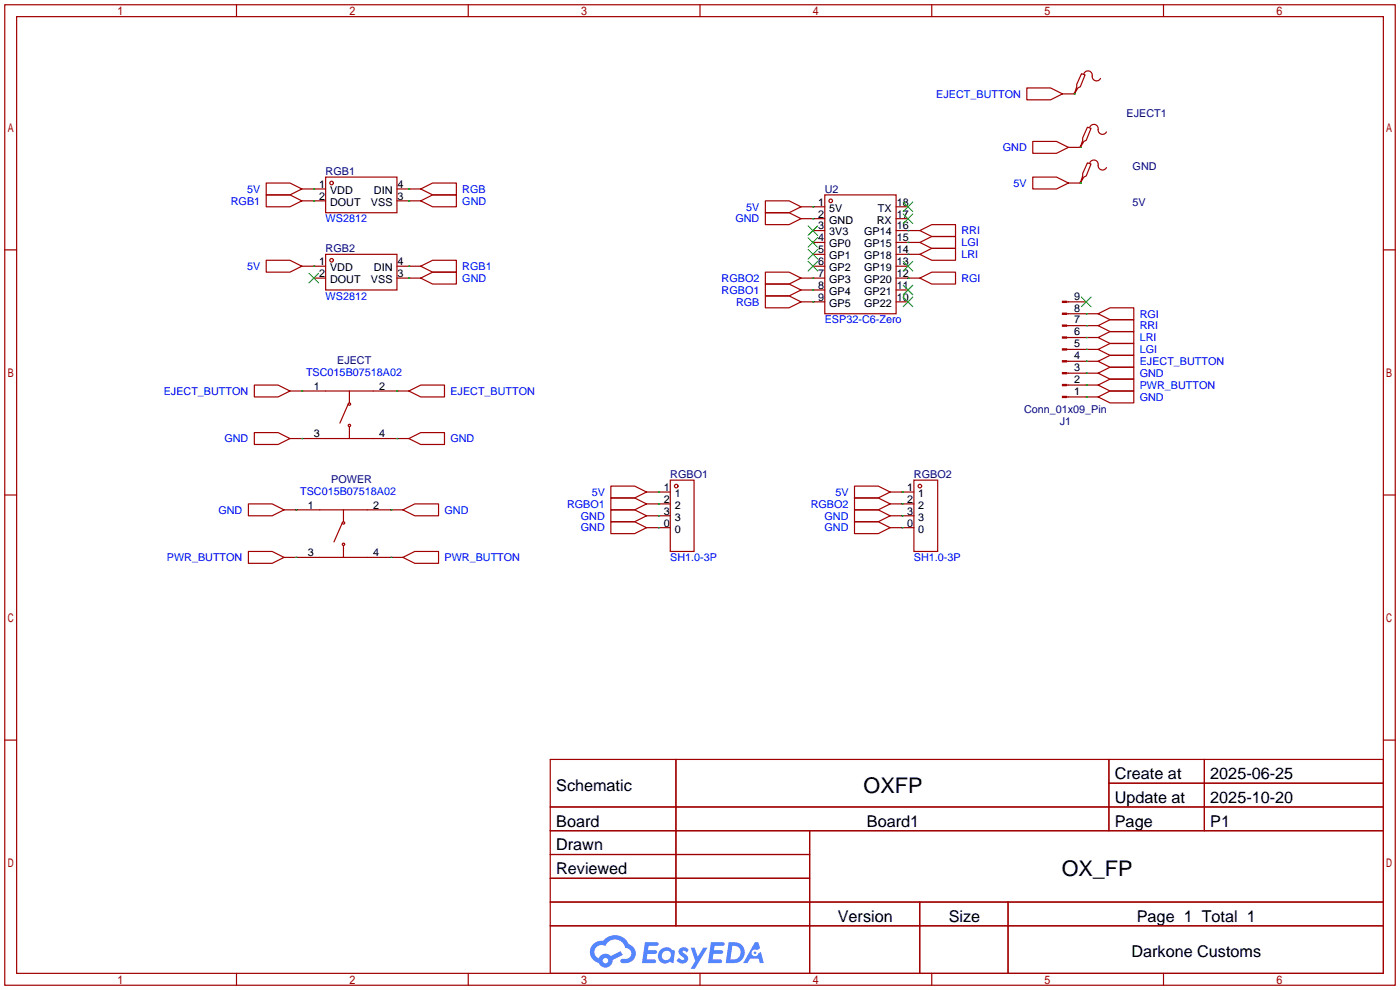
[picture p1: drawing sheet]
<svg xmlns="http://www.w3.org/2000/svg" width="299mm" height="212mm" viewBox="0 0 299 212" stroke-linecap="round" stroke-linejoin="round" font-family="sans-serif">
<g fill="none" stroke="#a10000" stroke-width=".25">
<path d="M1 1h297.2v209.6h-297.2zM3.6 3.6h292.1v204.4h-292.1zM50.5 1v2.6M100.1 1v2.6M149.6 1v2.6M199.1 1v2.6M248.7 1v2.6M1 53.4h2.6M295.7 53.4h2.5M1 105.8h2.6M295.7 105.8h2.5M1 158.2h2.6"/>
<path d="M295.7 158.2h2.5M117.6 162.3h178.1v45.7h-178.1zM117.6 172.5h178.1M117.6 177.5h178.1M144.5 162.3v35.6M173 177.5v30.5M237 162.3v15.2M237 167.4h58.7M257.4 162.3v15.2M117.6 182.6h55.4M117.6 192.8h178.1M117.6 187.7h55.4"/>
<path d="M117.6 197.9h178.1M196.6 192.8v15.2M215.4 192.8v15.2M50.5 208v2.6M100.1 208v2.6M149.6 208v2.6M199.1 208v2.6M248.7 208v2.6"/>
</g>
<g fill="#5487ff">
<path d="M145.3 202.7a1.3 1.3 0 0 1 1.9 .3l-.4 .6a.54 .54 0 0 0-.9-.2l.1 .2a1.34 1.34 0 0 1 .9 1.8 1.47 1.47 0 0 1-2.3-.1l.5-.6 .8 .5a.31 .31 0 0 0 .4-.3 .31 .31 0 0 0-.3-.4 1.12 1.12 0 0 1-.7-1.8z"/>
<path d="M147.6 202.5h.9l.6 2 1.2-2h.9l-2.7 4.6h-.9l1-1.7z"/>
<path d="M137.8 201.4h1.7a1.31 1.31 0 0 1 1.2 .2 .4 .4 0 0 1-.3 .5l-1.8 .1-.1 .9h1.6a.4 .4 0 0 1 .4 .4 .4 .4 0 0 1-.5 .4h-1.6l-.2 1.2h1.4a.46 .46 0 0 1 .5 0 .46 .46 0 0 1 .1 .5l-.4 .2h-2.6z"/>
<path d="M151.9 201.4h1.7a1.32 1.32 0 0 1 1.2 .2 .39 .39 0 0 1-.3 .5l-1.8 .1-.1 .9h1.6a.4 .4 0 0 1 .4 .4 .4 .4 0 0 1-.4 .4h-1.7l-.2 1.2h1.4a.46 .46 0 0 1 .5 0 .46 .46 0 0 1 .1 .5l-.4 .2h-2.6z"/>
<path d="M161.3 201.4h.8l.3 1.3-.6 .4a.75 .75 0 0 0-1.1 .3 .75 .75 0 0 0 .5 1 .75 .75 0 0 0 .9-.7l.5-.2 .6 2.3h-.8l-.3-.9h-1.8l-.5 .9h-1z"/>
<path d="M155.7 201.4l-.6 4.4h1.5a2.27 2.27 0 0 0 2.6-2.2 2.27 2.27 0 0 0-2.7-2.2zM156.5 202.1a1.5 1.5 0 0 1 1.8 1.6 1.5 1.5 0 0 1-1.9 1.4h-.3z"/>
<path d="M141.2 203a1.6 1.6 0 0 0-.3 2.3 1.6 1.6 0 0 0 2.3 .2l.7 .3 .3-2.4-.1-.3-.5-.1a1.58 1.58 0 0 0-2.4 0zM141.8 203.5a.98 .98 0 0 1 1.6 .4 .98 .98 0 0 1-1.1 1.3 .94 .94 0 0 1-.9-.7 .94 .94 0 0 1 .4-1z"/>
<path d="M126.8 201.8a2.37 2.37 0 0 0 1.1 4 1.54 1.54 0 0 0 1.8 1 1.54 1.54 0 0 0 1.2-1.6l2.2-1.1-.5-.8-2 1a1.57 1.57 0 0 0-2.7 .5 1.5 1.5 0 0 1-.7-2.1 1.5 1.5 0 0 1 2.2-.5 2.23 2.23 0 0 1 2.3-1.4 2.23 2.23 0 0 1 2 1.8 1.16 1.16 0 0 1 1.2 1.1 1.16 1.16 0 0 1-1.1 1.2h-.7a.47 .47 0 0 0-.5 .4 .47 .47 0 0 0 .4 .5 2.17 2.17 0 0 0 2.5-.9 2.17 2.17 0 0 0-.3-2.7l-.8-.4a3.2 3.2 0 0 0-5.5-.7l-1.1 .1zM128.8 205.3a.6 .6 0 0 1 1.2 0 .6 .6 0 0 1-1.2 0z"/>
<circle cx="161.4" cy="203.6" r=".28"/>
</g>
<g fill="none" stroke="#a10000" stroke-width=".25">
<path d="M219.5 18.8h5l2.6 1.3-2.6 1.2h-5zM229.6 19.8v.3M231.1 15.7l.8 .3-1 2.5-.5 .3-.8 1.3 .5-1.6v-.5zM231.6 15.7a.93 .93 0 0 1 1.2-.5 .93 .93 0 0 1 .6 1.1 .94 .94 0 0 0 .7 1 .94 .94 0 0 0 1.1-.5M56.9 39.1h5.1l2.5 1.3-2.5 1.3h-5.1zM69.6 37.8h15.2v7.7h-15.2zM220.7 37.8h5.1l2.5 1.3-2.5 1.3h-5.1zM220.7 30.2h5.1l2.5 1.3-2.5 1.3h-5.1zM227.1 20.1h2.5M228.3 39.1h2.6M228.3 31.5h2.6M230.9 31.2v.3"/>
<path d="M230.9 38.9v.2M232.4 34.8l.8 .3-1 2.5-.6 .2-.7 1.3 .5-1.5v-.5zM232.4 27.2l.8 .2-1 2.6-.6 .2-.7 1.3 .5-1.5v-.5zM232.9 34.8a.93 .93 0 0 1 1.1-.6 .93 .93 0 0 1 .7 1.1 .94 .94 0 0 0 .7 1 .94 .94 0 0 0 1.1-.5M232.9 27.2a.93 .93 0 0 1 1.1-.6 .93 .93 0 0 1 .7 1.1 .94 .94 0 0 0 .7 1 .94 .94 0 0 0 1.1-.5M56.9 41.7h5.1l2.5 1.2-2.5 1.3h-5.1zM56.9 55.6h5.1l2.5 1.3-2.5 1.3h-5.1zM64.5 40.4h5.1M64.5 42.9h5.1M64.5 56.9h5.1M67.1 59.4h2.5M69.6 54.4h15.2v7.6h-15.2z"/>
<path d="M84.8 59.4h5.1M84.8 40.4h5.1M84.8 42.9h5.1M84.8 56.9h5.1M89.9 40.4l2.6-1.3h5v2.6h-5zM89.9 42.9l2.6-1.2h5v2.5h-5zM89.9 56.9l2.6-1.3h5v2.6h-5zM89.9 59.4l2.6-1.2h5v2.5h-5zM163.6 42.9h5.1l2.5 1.3-2.5 1.3h-5.1zM163.6 45.5h5.1l2.5 1.2-2.5 1.3h-5.1zM163.6 58.2h5.1l2.5 1.2-2.5 1.3h-5.1zM171.2 44.2h5.1"/>
<path d="M171.2 46.7h5.1M171.2 59.4h5.1M173.7 51.8h2.6M173.7 54.4h2.6M173.7 49.3h2.6M173.7 56.9h2.6M176.3 41.7h15.2v25.4h-15.2zM191.5 44.2h2.6M191.5 46.7h2.6M191.5 51.8h5.1M191.5 59.4h5.1M191.5 54.4h5.1"/>
<path d="M191.5 49.3h5.1M191.5 56.9h2.6M196.6 51.8l2.5-1.3h5.1v2.6h-5.1zM196.6 59.4l2.5-1.2h5.1v2.5h-5.1zM196.6 54.4l2.5-1.3h5.1v2.5h-5.1zM196.6 49.3l2.5-1.3h5.1v2.5h-5.1zM163.6 63.2h5.1l2.5 1.3-2.5 1.3h-5.1zM163.6 60.7h5.1l2.5 1.3-2.5 1.2h-5.1zM171.2 64.5h5.1M171.2 62h5.1M191.5 64.5h2.6M191.5 62h2.6"/>
<path d="M227.1 64.4h.8v.2h-.8zM227.1 66.9h.8v.3h-.8zM227.1 69.5h.8v.2h-.8zM227.1 72h.8v.3h-.8zM227.1 74.5h.8v.3h-.8zM227.1 77.1h.8v.2h-.8zM227.1 79.6h.8v.3h-.8zM227.9 64.5h4.3M227.9 67.1h6.8M227.9 69.6h6.8M227.9 72.1h6.8M227.9 74.7h6.8"/>
<path d="M227.9 77.2h6.8M227.9 79.8h6.8M234.7 74.7l2.5-1.3h5.1v2.5h-5.1zM234.7 72.1l2.5-1.2h5.1v2.5h-5.1zM234.7 69.6l2.5-1.3h5.1v2.6h-5.1zM234.7 67.1l2.5-1.3h5.1v2.5h-5.1zM234.7 77.2l2.5-1.3h5.1v2.6h-5.1zM234.7 79.8l2.5-1.3h5.1v2.5h-5.1zM54.4 82.3h5l2.6 1.3-2.6 1.2h-5zM54.4 92.5h5l2.6 1.2-2.6 1.3h-5zM62 83.6h25.4M62 93.7h25.4"/>
<path d="M74.4 86.4l-1.8 4M74.7 83.6v2.5M74.7 91.2v2.5M87.4 83.6l2.5-1.3h5.1v2.5h-5.1zM87.4 93.7l2.5-1.2h5.1v2.5h-5.1zM227.1 82.2h.8v.2h-.8zM227.1 84.7h.8v.3h-.8zM227.9 82.3h6.8M227.9 84.8h6.8M234.7 82.3l2.5-1.3h5.1v2.6h-5.1zM234.7 84.8l2.5-1.2h5.1v2.5h-5.1zM53.1 117.9h5.1l2.5 1.2-2.5 1.3h-5.1z"/>
<path d="M53.1 107.7h5.1l2.5 1.3-2.5 1.2h-5.1zM60.7 119.1h25.4M60.7 109h25.4M73.2 111.8l-1.8 4M73.4 109v2.5M73.4 116.6v2.5M86.1 119.1l2.5-1.2h5.1v2.5h-5.1zM86.1 109l2.5-1.3h5.1v2.5h-5.1zM130.6 111.5h5l2.6 1.3-2.6 1.2h-5zM130.6 109h5l2.6 1.2-2.6 1.3h-5zM130.6 106.4h5l2.6 1.3-2.6 1.3h-5zM130.6 103.9h5l2.6 1.3-2.6 1.2h-5z"/>
<path d="M138.2 112.8h5.1M138.2 110.2h5.1M138.2 107.7h5.1M138.2 105.2h5.1M143.3 102.6h5v15.3h-5zM182.6 103.9h5.1l2.5 1.3-2.5 1.2h-5.1zM182.6 106.4h5.1l2.5 1.3-2.5 1.3h-5.1zM182.6 109h5.1l2.5 1.2-2.5 1.3h-5.1zM182.6 111.5h5.1l2.5 1.3-2.5 1.2h-5.1zM190.2 112.8h5.1M190.2 110.2h5.1M190.2 107.7h5.1"/>
<path d="M190.2 105.2h5.1M195.3 102.6h5.1v15.3h-5.1z"/>
<circle cx="70.9" cy="39.1" r=".38"/>
<circle cx="70.9" cy="55.6" r=".38"/>
<circle cx="177.5" cy="42.9" r=".38"/>
<circle cx="74.7" cy="90.9" r=".25"/>
<circle cx="74.7" cy="86.4" r=".25"/>
<circle cx="73.4" cy="111.8" r=".25"/>
<circle cx="73.4" cy="116.3" r=".25"/>
<circle cx="144.5" cy="103.9" r=".38"/>
<circle cx="196.6" cy="103.9" r=".38"/>
</g>
<g fill="none" stroke="#3c3" stroke-width=".25">
<path d="M66 58.4l2.1 2.1M68.1 58.4l-2.1 2.1M172.7 48.3l2.1 2M172.7 50.8l2.1 2M172.7 53.3l2.1 2.1M172.7 55.9l2.1 2M174.8 48.3l-2.1 2M174.8 50.8l-2.1 2M174.8 53.3l-2.1 2.1M174.8 55.9l-2.1 2M193 55.9l2.1 2M193 45.7l2.1 2.1"/>
<path d="M193 43.2l2.1 2M195.1 55.9l-2.1 2M195.1 45.7l-2.1 2.1M195.1 43.2l-2.1 2M193 63.5l2.1 2M193 61l2.1 2M195.1 63.5l-2.1 2M195.1 61l-2.1 2M231.1 63.5l2.1 2M233.2 63.5l-2.1 2"/>
</g>
<g fill="none" stroke="#008700" stroke-width=".25">
<path d="M229.6 20.1h.1M230.9 39.1h.1M230.9 31.5h.1M67.1 56.9h.1M67.1 42.9h.1M67.1 40.4h.1M87.4 59.4h.1M87.4 56.9h.1M87.4 42.9h.1M87.4 40.4h.1M173.7 44.2h.1M173.7 46.7h.1"/>
<path d="M173.7 59.4h.1M194.1 51.8h.1M194.1 49.3h.1M194.1 54.4h.1M194.1 59.4h.1M173.7 64.5h.1M173.7 62h.1M232.2 67.1h.1M232.2 69.6h.1M232.2 72.1h.1M232.2 74.7h.1M232.2 77.2h.1"/>
<path d="M232.2 79.8h.1M64.5 83.6h.1M64.5 93.7h.1M84.8 83.6h.1M84.8 93.7h.1M232.2 82.3h.1M232.2 84.8h.1M63.2 119.1h.1M63.2 109h.1M83.6 109h.1M83.6 119.1h.1M140.7 112.8h.1"/>
<path d="M140.7 110.2h.1M140.7 107.7h.1M140.7 105.2h.1M192.8 105.2h.1M192.8 107.7h.1M192.8 110.2h.1M192.8 112.8h.1"/>
</g>
<g font-size="4.6">
<text x="184.6" y="169.4">OXFP</text>
<text x="226.9" y="187.2">OX_FP</text>
</g>
<g font-size="3.5">
<text x="238.3" y="166.5">Create at</text>
<text x="258.7" y="166.5">2025-06-25</text>
<text x="118.9" y="169.1">Schematic</text>
<text x="238.3" y="171.6">Update at</text>
<text x="258.7" y="171.6">2025-10-20</text>
<text x="118.9" y="176.7">Board</text>
<text x="185.3" y="176.7">Board1</text>
<text x="238.3" y="176.7">Page</text>
<text x="258.7" y="176.7">P1</text>
<text x="118.9" y="181.8">Drawn</text>
<text x="118.9" y="186.8">Reviewed</text>
<text x="179.1" y="197">Version</text>
<text x="202.8" y="197">Size</text>
<text x="243" y="197">Page 1 Total 1</text>
<text x="241.8" y="204.6">Darkone Customs</text>
</g>
<g font-size="2.3" fill="#00f">
<text x="200.1" y="20.9">EJECT_BUTTON</text>
<text x="214.3" y="32.3">GND</text>
<text x="52.8" y="41.2">5V</text>
<text x="98.8" y="41.2">RGB</text>
<text x="216.6" y="39.9">5V</text>
<text x="49.3" y="43.7">RGB1</text>
<text x="69.6" y="47.5">WS2812</text>
<text x="98.8" y="43.7">GND</text>
<text x="157.2" y="47.5">GND</text>
<text x="159.5" y="45">5V</text>
<text x="205.5" y="52.6">LGI</text>
<text x="205.5" y="50.1">RRI</text>
<text x="52.8" y="57.7">5V</text>
<text x="98.8" y="57.7">RGB1</text>
<text x="205.5" y="55.2">LRI</text>
<text x="69.6" y="64.1">WS2812</text>
<text x="98.8" y="60.2">GND</text>
<text x="154.2" y="62.8">RGBO1</text>
<text x="154.2" y="60.2">RGBO2</text>
<text x="157.3" y="65.3">RGB</text>
<text x="205.5" y="60.2">RGI</text>
<text x="176.3" y="69.1">ESP32-C6-Zero</text>
<text x="243.6" y="70.4">RRI</text>
<text x="243.6" y="67.9">RGI</text>
<text x="243.6" y="75.5">LGI</text>
<text x="243.6" y="72.9">LRI</text>
<text x="65.4" y="80.4">TSC015B07518A02</text>
<text x="243.6" y="83.1">PWR_BUTTON</text>
<text x="243.6" y="78">EJECT_BUTTON</text>
<text x="243.6" y="80.6">GND</text>
<text x="35" y="84.4">EJECT_BUTTON</text>
<text x="96.3" y="84.4">EJECT_BUTTON</text>
<text x="243.6" y="85.6">GND</text>
<text x="48" y="94.5">GND</text>
<text x="96.3" y="94.5">GND</text>
<text x="64.1" y="105.8">TSC015B07518A02</text>
<text x="126.5" y="106">5V</text>
<text x="178.5" y="106">5V</text>
<text x="46.7" y="109.8">GND</text>
<text x="95" y="109.8">GND</text>
<text x="121.2" y="108.5">RGBO1</text>
<text x="124.2" y="113.6">GND</text>
<text x="124.2" y="111">GND</text>
<text x="173.3" y="108.5">RGBO2</text>
<text x="176.2" y="111">GND</text>
<text x="176.2" y="113.6">GND</text>
<text x="35.7" y="119.9">PWR_BUTTON</text>
<text x="95" y="119.9">PWR_BUTTON</text>
<text x="143.3" y="119.9">SH1.0-3P</text>
<text x="195.3" y="119.9">SH1.0-3P</text>
</g>
<g font-size="2.3" fill="#000080">
<text x="240.8" y="24.9">EJECT1</text>
<text x="69.6" y="37.4">RGB1</text>
<text x="176.3" y="41.2">U2</text>
<text x="242.1" y="36.4">GND</text>
<text x="242.1" y="44">5V</text>
<text x="69.6" y="53.9">RGB2</text>
<text x="72.1" y="77.8">EJECT</text>
<text x="218.9" y="88.2">Conn_01x09_Pin</text>
<text x="226.5" y="90.7">J1</text>
<text x="70.8" y="103.2">POWER</text>
<text x="143.3" y="102.2">RGBO1</text>
<text x="195.3" y="102.2">RGBO2</text>
</g>
<g font-size="2.3">
<text x="68.2" y="40.2">1</text>
<text x="70.5" y="41.4">VDD</text>
<text x="79.9" y="41.4">DIN</text>
<text x="85" y="40.2">4</text>
<text x="68.2" y="42.7">2</text>
<text x="70.5" y="44">DOUT</text>
<text x="79.3" y="44">VSS</text>
<text x="85" y="42.7">3</text>
<text x="174.9" y="44">1</text>
<text x="174.9" y="46.5">2</text>
<text x="177.2" y="45.2">5V</text>
<text x="177.2" y="47.8">GND</text>
<text x="187.4" y="47.8">RX</text>
<text x="187.6" y="45.2">TX</text>
<text x="191.6" y="46.5">17</text>
<text x="191.6" y="44">18</text>
<text x="174.9" y="49">3</text>
<text x="174.9" y="51.6">4</text>
<text x="177.2" y="50.3">3V3</text>
<text x="177.2" y="52.9">GP0</text>
<text x="184.7" y="52.9">GP15</text>
<text x="184.7" y="50.3">GP14</text>
<text x="191.6" y="51.6">15</text>
<text x="191.6" y="49">16</text>
<text x="68.2" y="56.7">1</text>
<text x="68.2" y="59.2">2</text>
<text x="70.5" y="57.9">VDD</text>
<text x="79.9" y="57.9">DIN</text>
<text x="85" y="59.2">3</text>
<text x="85" y="56.7">4</text>
<text x="174.9" y="54.1">5</text>
<text x="174.9" y="56.7">6</text>
<text x="174.9" y="59.2">7</text>
<text x="177.2" y="55.4">GP1</text>
<text x="177.2" y="57.9">GP2</text>
<text x="184.7" y="57.9">GP19</text>
<text x="184.7" y="55.4">GP18</text>
<text x="191.6" y="59.2">12</text>
<text x="191.6" y="56.7">13</text>
<text x="191.6" y="54.1">14</text>
<text x="70.5" y="60.5">DOUT</text>
<text x="79.3" y="60.5">VSS</text>
<text x="174.9" y="61.7">8</text>
<text x="174.9" y="64.3">9</text>
<text x="177.2" y="60.5">GP3</text>
<text x="177.2" y="63">GP4</text>
<text x="177.2" y="65.6">GP5</text>
<text x="184.7" y="65.6">GP22</text>
<text x="184.7" y="63">GP21</text>
<text x="184.7" y="60.5">GP20</text>
<text x="191.6" y="64.3">10</text>
<text x="191.6" y="61.7">11</text>
<text x="229.6" y="64.1">9</text>
<text x="229.6" y="71.7">6</text>
<text x="229.6" y="69.1">7</text>
<text x="229.6" y="66.6">8</text>
<text x="229.6" y="76.8">4</text>
<text x="229.6" y="74.2">5</text>
<text x="67" y="83.3">1</text>
<text x="81" y="83.3">2</text>
<text x="229.6" y="81.8">2</text>
<text x="229.6" y="79.3">3</text>
<text x="229.6" y="84.4">1</text>
<text x="67" y="93.5">3</text>
<text x="81" y="93.5">4</text>
<text x="141.8" y="107.5">2</text>
<text x="141.8" y="104.9">1</text>
<text x="144.2" y="106.2">1</text>
<text x="193.9" y="107.5">2</text>
<text x="193.9" y="104.9">1</text>
<text x="196.3" y="106.2">1</text>
<text x="65.8" y="108.7">1</text>
<text x="79.8" y="108.7">2</text>
<text x="141.8" y="112.5">0</text>
<text x="141.8" y="110">3</text>
<text x="144.2" y="113.8">0</text>
<text x="144.2" y="111.3">3</text>
<text x="144.2" y="108.7">2</text>
<text x="193.9" y="112.5">0</text>
<text x="193.9" y="110">3</text>
<text x="196.3" y="113.8">0</text>
<text x="196.3" y="111.3">3</text>
<text x="196.3" y="108.7">2</text>
<text x="65.8" y="118.9">3</text>
<text x="79.8" y="118.9">4</text>
</g>
</svg>
